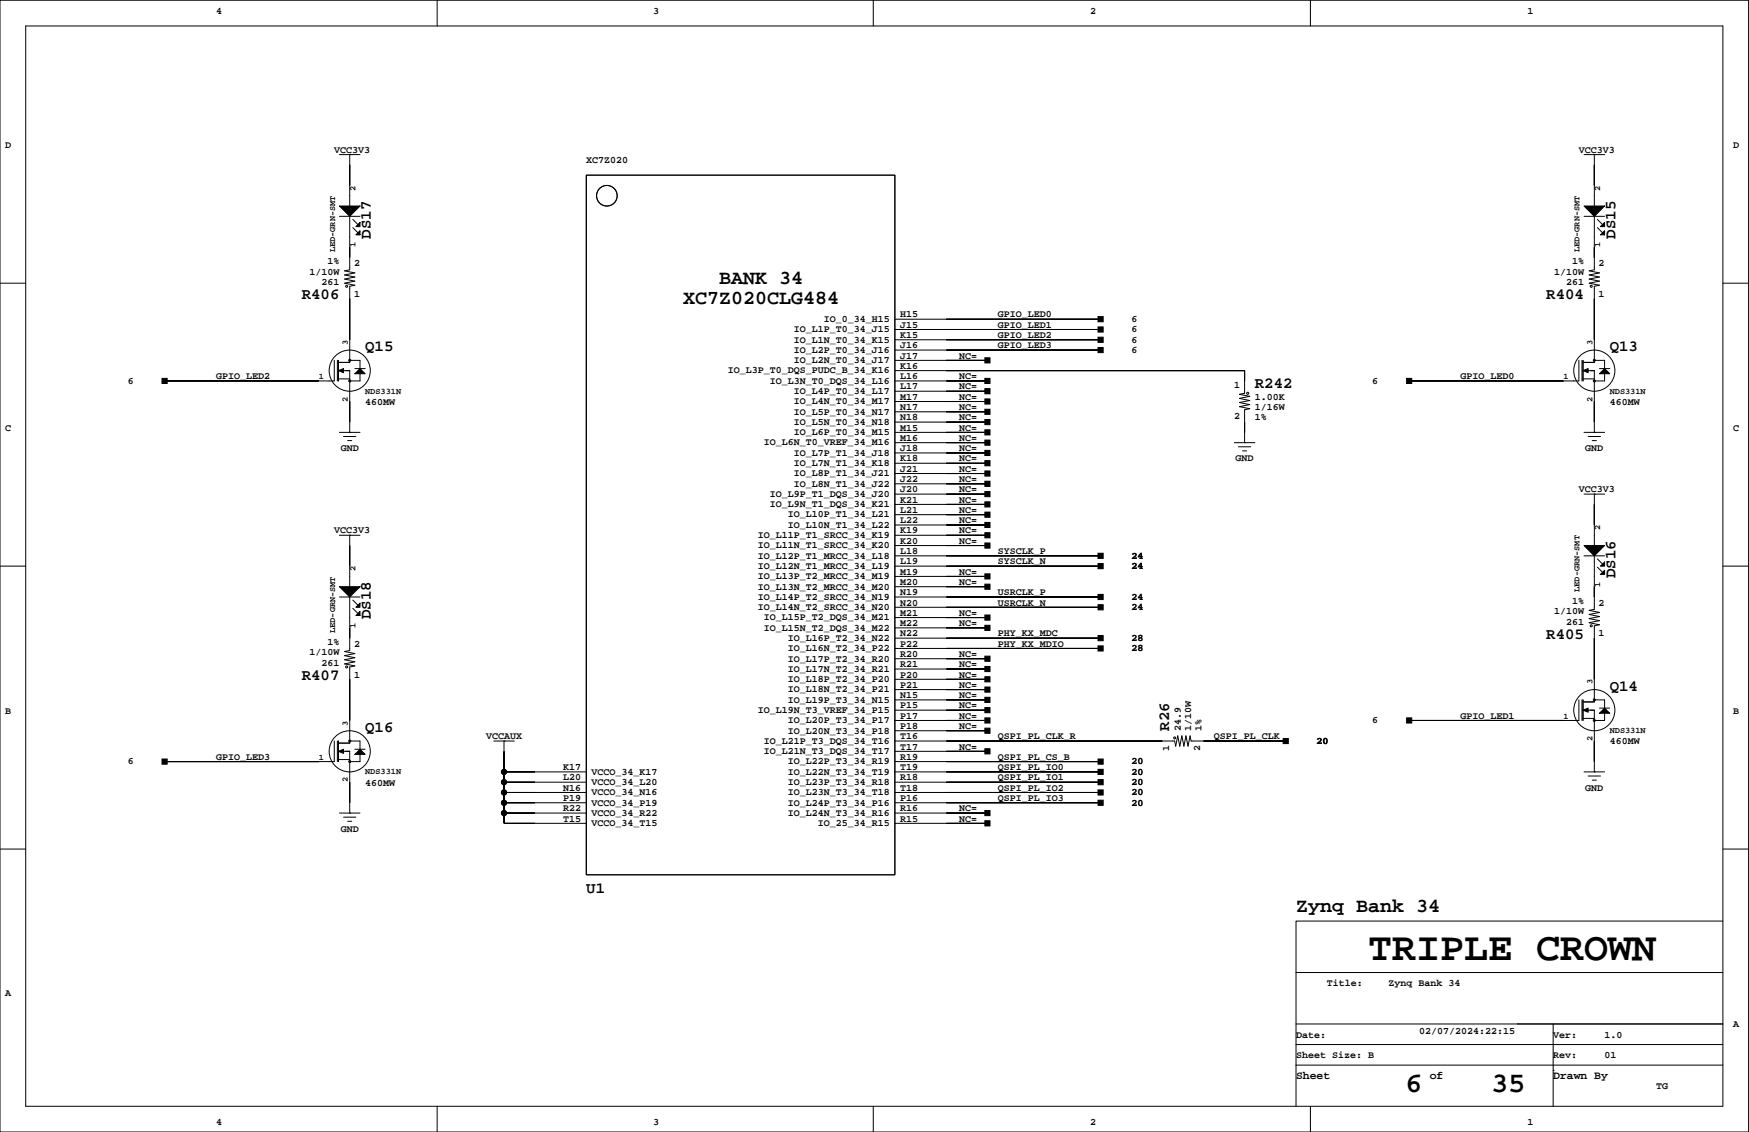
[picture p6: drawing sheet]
<svg xmlns="http://www.w3.org/2000/svg" width="432mm" height="279mm" viewBox="0 0 432 279" stroke-linecap="round" stroke-linejoin="round" font-family="sans-serif">
<g fill="none" stroke="#000" stroke-width=".25">
<path d="M0 .1h431.7v279.3h-431.7zM6.3 6.4h419.1v266.7h-419.1zM107.9 .1v6.3M215.6 .1v6.3M323.5 .1v6.3M83.8 38.2h5.1M86.3 38.2h.1M86.3 38.2v12.7M391.1 38.2h5M393.6 38.2h.1M393.6 38.2v12.7M83.8 53.4h5.1"/>
<path d="M86.3 53.4v13.2l-1.2 .3 2.5 .5-2.5 .5 2.5 .5-2.5 .5 2.5 .5-2.5 .5 2.5 .5-1.3 .3v18.8h-2.8M87.1 54.2l1.3 1.2M87.1 56.2l1.3 1.3M144.7 43.2h76.2v172.7h-76.2zM391.1 53.4h5M393.6 53.4v13.2l-1.3 .3 2.6 .5-2.6 .5 2.6 .5-2.6 .5 2.6 .5-2.6 .5 2.6 .5-1.3 .3v18.8h-2.8M394.4 54.2l1.2 1.2M394.4 56.2l1.2 1.3M0 69.9h6.3M220.9 78.8h50.8M425.4 69.9h6.3M82.5 88.9v5.1h-41.9"/>
<path d="M83.3 88.9v5.1M83.5 88.9v5.1M83.5 93.5h2.8M84.8 91.5h1.5v15.2M86.3 88.9h2.6v2.1M87.6 91h2.5M88.9 92.2v1.8h-2.6M220.9 91.5h86.4v5.6l-1.3 .2 2.5 .5-2.5 .5 2.5 .5-2.5 .6 2.5 .5-2.5 .5 2.5 .5-1.2 .2v8.2M220.9 99.1h22.9M220.9 96.6h22.9M220.9 94h22.9M220.9 88.9h22.9"/>
<path d="M220.9 86.4h50.8M220.9 83.9h50.8M220.9 81.3h50.8M389.8 88.9v5.1h-41.9M390.6 88.9v5.1M390.8 93.5h2.8M390.8 88.9v5.1M392.1 91.5h1.5v15.2M393.6 88.9h2.5v2.1M394.9 91h2.5M396.1 92.2v1.8h-2.5M83.8 106.7h5.1"/>
<path d="M84.8 107.7h3.1M85.8 108.8h1M86.3 106.7h.1M220.9 109.3h22.9M220.9 119.4h22.9M220.9 116.9h22.9M220.9 114.3h22.9M220.9 111.8h22.9M220.9 106.7h22.9M220.9 104.2h22.9M220.9 101.6h22.9M304.7 109.3h5.1"/>
<path d="M305.7 110.3h3.1M306.8 111.3h1M307.3 109.3h.1M391.1 106.7h5M392.1 107.7h3M393.1 108.8h1M393.6 106.7h.1M0 139.7h6.3M83.8 132.1h5.1M86.3 132.1h.1M86.3 132.1v12.7M220.9 139.7h50.8"/>
<path d="M220.9 137.2h50.8M220.9 134.7h22.9M220.9 132.1h22.9M220.9 129.6h22.9M220.9 127h22.9M220.9 124.5h22.9M220.9 122h22.9M391.1 137.2h5M391.1 122h5M393.6 122h.1M393.6 122v12.7M393.6 137.2v13.2l-1.3 .3 2.6 .5-2.6 .5 2.6 .5-2.6 .5 2.6 .5-2.6 .5 2.6 .5-1.3 .3v18.8h-2.8"/>
<path d="M394.4 138l1.2 1.2M394.4 140l1.2 1.3M425.4 139.7h6.3M83.8 147.3h5.1M86.3 147.3v13.3l-1.2 .2 2.5 .5-2.5 .5 2.5 .5-2.5 .5 2.5 .5-2.5 .6 2.5 .5-1.3 .2v18.8h-2.8M87.1 148.1l1.3 1.3M87.1 150.1l1.3 1.3M220.9 157.5h50.8M220.9 155h22.9M220.9 152.4h22.9M220.9 149.9h50.8M220.9 147.3h50.8"/>
<path d="M220.9 144.8h22.9M220.9 142.3h22.9M220.9 177.8h22.9M220.9 175.3h22.9M220.9 172.7h22.9M220.9 170.2h22.9M220.9 167.7h22.9M220.9 165.1h22.9M220.9 162.6h22.9M220.9 160h50.8M389.8 172.7v5.1h-41.9M390.6 172.7v5.1"/>
<path d="M390.8 172.7v5.1M390.8 177.3h2.8M392.1 175.3h1.5v15.2M393.6 172.7h2.5v2.1M394.9 174.8h2.5M396.1 176v1.8h-2.5M82.5 182.9v5.1h-41.9M83.3 182.9v5.1M83.5 182.9v5.1M83.5 187.5h2.8M84.8 185.4h1.5v15.3M86.3 182.9h2.6v2"/>
<path d="M87.6 184.9h2.5M88.9 186.2v1.8h-2.6M121.9 182.9h5.1M124.4 182.9h.1M124.4 182.9v20.3h20.3M124.4 198.1h20.3M124.4 195.6h20.3M124.4 193.1h20.3M124.4 190.5h20.3M220.9 198.1h50.8M220.9 195.6h50.8M220.9 193.1h50.8"/>
<path d="M220.9 190.5h50.8M220.9 188h50.8M220.9 185.4h22.9M220.9 182.9h69.1l.3 1.3 .5-2.6 .5 2.6 .5-2.6 .5 2.6 .5-2.6 .5 2.6 .5-2.6 .3 1.3h23.3M220.9 180.4h22.9M391.1 190.5h5M392.1 191.5h3M393.1 192.6h1M393.6 190.5h.1M0 209.6h6.3M83.8 200.7h5.1M84.8 201.7h3.1"/>
<path d="M85.8 202.7h1M86.3 200.7h.1M124.4 200.7h20.3M220.9 203.2h22.9M220.9 200.7h22.9M425.4 209.6h6.3M425.4 227.3h-105.4v35.6M320 257.8h105.4M320 252.7h105.4M320 240h105.4M383.5 252.7v20.4M107.9 273.1v6.3"/>
<path d="M215.6 273.1v6.3M320 262.9v10.2M320 262.9h105.4M323.5 273.1v6.3M383.5 264.2h.1"/>
<circle cx="149.8" cy="48.3" r="2.54"/>
<circle cx="85.6" cy="70.7" r=".25"/>
<circle cx="392.8" cy="70.7" r=".25"/>
<circle cx="86.3" cy="91.5" r="5.1"/>
<circle cx="86.3" cy="94" r=".25"/>
<circle cx="86.3" cy="88.9" r=".25"/>
<circle cx="308" cy="97.1" r=".25"/>
<circle cx="393.6" cy="91.5" r="5.1"/>
<circle cx="393.6" cy="94" r=".25"/>
<circle cx="393.6" cy="88.9" r=".25"/>
<circle cx="392.8" cy="154.5" r=".25"/>
<circle cx="85.6" cy="164.6" r=".25"/>
<circle cx="393.6" cy="175.3" r="5.1"/>
<circle cx="393.6" cy="172.7" r=".25"/>
<circle cx="393.6" cy="177.8" r=".25"/>
<circle cx="86.3" cy="185.4" r="5.1"/>
<circle cx="86.3" cy="182.9" r=".25"/>
<circle cx="86.3" cy="188" r=".25"/>
<circle cx="124.4" cy="193.1" r=".63"/>
<circle cx="124.4" cy="190.5" r=".63"/>
<circle cx="124.4" cy="198.1" r=".63"/>
<circle cx="124.4" cy="195.6" r=".63"/>
<circle cx="290" cy="182.1" r=".25"/>
<circle cx="124.4" cy="200.7" r=".63"/>
</g>
<g fill="#000" stroke="#000" stroke-width=".25">
<path d="M86.3 40.7v5.1z" fill-rule="evenodd"/>
<path d="M83.8 50.9h5.1l-2.6 2.5z" fill-rule="evenodd"/>
<path d="M87.9 55.9l1-1v1z" fill-rule="evenodd"/>
<path d="M87.9 58l1-1.1v1.1z" fill-rule="evenodd"/>
<path d="M393.6 40.7v5.1z" fill-rule="evenodd"/>
<path d="M391.1 50.9h5l-2.5 2.5z" fill-rule="evenodd"/>
<path d="M396.1 54.9v1h-1z" fill-rule="evenodd"/>
<path d="M395.1 58l1-1.1v1.1z" fill-rule="evenodd"/>
<path d="M86.3 73.7v10.2z" fill-rule="evenodd"/>
<path d="M86.3 61v2.5z" fill-rule="evenodd"/>
<path d="M271.1 78.2h1.3v1.2h-1.3z" fill-rule="evenodd"/>
<path d="M233.6 78.8h38.1z" fill-rule="evenodd"/>
<path d="M393.6 73.7v10.2z" fill-rule="evenodd"/>
<path d="M393.6 61v2.5z" fill-rule="evenodd"/>
<path d="M40 93.4h1.3v1.3h-1.3z" fill-rule="evenodd"/>
<path d="M40.6 94h38.1z" fill-rule="evenodd"/>
<path d="M83.5 91.5l1.3-.5v1z" fill-rule="evenodd"/>
<path d="M86.3 99.1v5.1z" fill-rule="evenodd"/>
<path d="M87.6 92.2l1.3-1.2 1.2 1.2z" fill-rule="evenodd"/>
<path d="M243.1 93.4h1.3v1.3h-1.3z" fill-rule="evenodd"/>
<path d="M243.1 88.3h1.3v1.3h-1.3z" fill-rule="evenodd"/>
<path d="M243.1 95.9h1.3v1.3h-1.3z" fill-rule="evenodd"/>
<path d="M243.1 98.5h1.3v1.2h-1.3z" fill-rule="evenodd"/>
<path d="M233.6 94h10.2z" fill-rule="evenodd"/>
<path d="M233.6 88.9h10.2z" fill-rule="evenodd"/>
<path d="M233.6 96.6h10.2z" fill-rule="evenodd"/>
<path d="M233.6 99.1h10.2z" fill-rule="evenodd"/>
<path d="M271.1 80.7h1.3v1.3h-1.3z" fill-rule="evenodd"/>
<path d="M271.1 83.2h1.3v1.3h-1.3z" fill-rule="evenodd"/>
<path d="M271.1 85.8h1.3v1.2h-1.3z" fill-rule="evenodd"/>
<path d="M233.6 81.3h38.1z" fill-rule="evenodd"/>
<path d="M233.6 83.9h38.1z" fill-rule="evenodd"/>
<path d="M233.6 86.4h38.1z" fill-rule="evenodd"/>
<path d="M307.3 91.5v2.5z" fill-rule="evenodd"/>
<path d="M233.6 91.5h73.7z" fill-rule="evenodd"/>
<path d="M347.3 93.4h1.2v1.3h-1.2z" fill-rule="evenodd"/>
<path d="M347.9 94h38.1z" fill-rule="evenodd"/>
<path d="M390.8 91.5l1.3-.5v1z" fill-rule="evenodd"/>
<path d="M393.6 99.1v5.1z" fill-rule="evenodd"/>
<path d="M396.1 91l1.3 1.2h-2.5z" fill-rule="evenodd"/>
<path d="M243.1 106.1h1.3v1.3h-1.3z" fill-rule="evenodd"/>
<path d="M243.1 108.6h1.3v1.3h-1.3z" fill-rule="evenodd"/>
<path d="M243.1 111.2h1.3v1.2h-1.3z" fill-rule="evenodd"/>
<path d="M243.1 113.7h1.3v1.3h-1.3z" fill-rule="evenodd"/>
<path d="M243.1 116.2h1.3v1.3h-1.3z" fill-rule="evenodd"/>
<path d="M243.1 101h1.3v1.3h-1.3z" fill-rule="evenodd"/>
<path d="M243.1 103.5h1.3v1.3h-1.3z" fill-rule="evenodd"/>
<path d="M233.6 106.7h10.2z" fill-rule="evenodd"/>
<path d="M233.6 109.3h10.2z" fill-rule="evenodd"/>
<path d="M233.6 111.8h10.2z" fill-rule="evenodd"/>
<path d="M233.6 114.3h10.2z" fill-rule="evenodd"/>
<path d="M233.6 116.9h10.2z" fill-rule="evenodd"/>
<path d="M233.6 119.4h10.2z" fill-rule="evenodd"/>
<path d="M233.6 101.6h10.2z" fill-rule="evenodd"/>
<path d="M233.6 104.2h10.2z" fill-rule="evenodd"/>
<path d="M307.3 104.2v2.5z" fill-rule="evenodd"/>
<path d="M86.3 134.7v5z" fill-rule="evenodd"/>
<path d="M243.1 121.3h1.3v1.3h-1.3z" fill-rule="evenodd"/>
<path d="M243.1 123.9h1.3v1.2h-1.3z" fill-rule="evenodd"/>
<path d="M243.1 126.4h1.3v1.3h-1.3z" fill-rule="evenodd"/>
<path d="M243.1 131.5h1.3v1.2h-1.3z" fill-rule="evenodd"/>
<path d="M243.1 134h1.3v1.3h-1.3z" fill-rule="evenodd"/>
<path d="M243.1 118.8h1.3v1.3h-1.3z" fill-rule="evenodd"/>
<path d="M243.1 128.9h1.3v1.3h-1.3z" fill-rule="evenodd"/>
<path d="M233.6 122h10.2z" fill-rule="evenodd"/>
<path d="M233.6 124.5h10.2z" fill-rule="evenodd"/>
<path d="M233.6 127h10.2z" fill-rule="evenodd"/>
<path d="M233.6 132.1h10.2z" fill-rule="evenodd"/>
<path d="M233.6 134.7h10.2z" fill-rule="evenodd"/>
<path d="M233.6 129.6h10.2z" fill-rule="evenodd"/>
<path d="M271.1 136.6h1.3v1.2h-1.3z" fill-rule="evenodd"/>
<path d="M233.6 139.7h38.1z" fill-rule="evenodd"/>
<path d="M233.6 137.2h38.1z" fill-rule="evenodd"/>
<path d="M393.6 124.5v5.1z" fill-rule="evenodd"/>
<path d="M391.1 134.7h5l-2.5 2.5z" fill-rule="evenodd"/>
<path d="M395.1 139.7l1-1v1z" fill-rule="evenodd"/>
<path d="M86.3 155v2.5z" fill-rule="evenodd"/>
<path d="M83.8 144.8h5.1l-2.6 2.5z" fill-rule="evenodd"/>
<path d="M88.9 148.9v1h-1z" fill-rule="evenodd"/>
<path d="M87.9 151.9l1-1v1z" fill-rule="evenodd"/>
<path d="M243.1 144.2h1.3v1.2h-1.3z" fill-rule="evenodd"/>
<path d="M243.1 151.8h1.3v1.3h-1.3z" fill-rule="evenodd"/>
<path d="M243.1 154.3h1.3v1.3h-1.3z" fill-rule="evenodd"/>
<path d="M243.1 141.6h1.3v1.3h-1.3z" fill-rule="evenodd"/>
<path d="M233.6 144.8h10.2z" fill-rule="evenodd"/>
<path d="M233.6 152.4h10.2z" fill-rule="evenodd"/>
<path d="M233.6 155h10.2z" fill-rule="evenodd"/>
<path d="M233.6 142.3h10.2z" fill-rule="evenodd"/>
<path d="M271.1 156.9h1.3v1.2h-1.3z" fill-rule="evenodd"/>
<path d="M271.1 139.1h1.3v1.3h-1.3z" fill-rule="evenodd"/>
<path d="M271.1 149.3h1.3v1.2h-1.3z" fill-rule="evenodd"/>
<path d="M271.1 146.7h1.3v1.3h-1.3z" fill-rule="evenodd"/>
<path d="M233.6 157.5h38.1z" fill-rule="evenodd"/>
<path d="M233.6 149.9h38.1z" fill-rule="evenodd"/>
<path d="M233.6 147.3h38.1z" fill-rule="evenodd"/>
<path d="M393.6 157.5v10.2z" fill-rule="evenodd"/>
<path d="M393.6 144.8v2.5z" fill-rule="evenodd"/>
<path d="M395.1 141.8l1-1.1v1.1z" fill-rule="evenodd"/>
<path d="M86.3 167.7v10.1z" fill-rule="evenodd"/>
<path d="M243.1 167h1.3v1.3h-1.3z" fill-rule="evenodd"/>
<path d="M243.1 169.6h1.3v1.2h-1.3z" fill-rule="evenodd"/>
<path d="M243.1 172.1h1.3v1.3h-1.3z" fill-rule="evenodd"/>
<path d="M243.1 174.6h1.3v1.3h-1.3z" fill-rule="evenodd"/>
<path d="M243.1 177.2h1.3v1.3h-1.3z" fill-rule="evenodd"/>
<path d="M243.1 162h1.3v1.2h-1.3z" fill-rule="evenodd"/>
<path d="M243.1 164.5h1.3v1.3h-1.3z" fill-rule="evenodd"/>
<path d="M233.6 167.7h10.2z" fill-rule="evenodd"/>
<path d="M233.6 170.2h10.2z" fill-rule="evenodd"/>
<path d="M233.6 172.7h10.2z" fill-rule="evenodd"/>
<path d="M233.6 175.3h10.2z" fill-rule="evenodd"/>
<path d="M233.6 177.8h10.2z" fill-rule="evenodd"/>
<path d="M233.6 162.6h10.2z" fill-rule="evenodd"/>
<path d="M233.6 165.1h10.2z" fill-rule="evenodd"/>
<path d="M271.1 159.4h1.3v1.3h-1.3z" fill-rule="evenodd"/>
<path d="M233.6 160h38.1z" fill-rule="evenodd"/>
<path d="M347.3 177.2h1.2v1.3h-1.2z" fill-rule="evenodd"/>
<path d="M347.9 177.8h38.1z" fill-rule="evenodd"/>
<path d="M390.8 175.3l1.3-.5v1z" fill-rule="evenodd"/>
<path d="M396.1 174.8l1.3 1.2h-2.5z" fill-rule="evenodd"/>
<path d="M40 187.3h1.3v1.3h-1.3z" fill-rule="evenodd"/>
<path d="M40.6 188h38.1z" fill-rule="evenodd"/>
<path d="M83.5 185.4l1.3-.5v1z" fill-rule="evenodd"/>
<path d="M86.3 193.1v5z" fill-rule="evenodd"/>
<path d="M87.6 186.2l1.3-1.3 1.2 1.3z" fill-rule="evenodd"/>
<path d="M124.4 198.1v2.6z" fill-rule="evenodd"/>
<path d="M124.4 195.6v2.5z" fill-rule="evenodd"/>
<path d="M124.4 185.4v5.1z" fill-rule="evenodd"/>
<path d="M124.4 190.5v2.6z" fill-rule="evenodd"/>
<path d="M124.4 193.1v2.5z" fill-rule="evenodd"/>
<path d="M124.4 198.1h7.7z" fill-rule="evenodd"/>
<path d="M124.4 190.5h7.7z" fill-rule="evenodd"/>
<path d="M124.4 193.1h7.7z" fill-rule="evenodd"/>
<path d="M124.4 195.6h7.7z" fill-rule="evenodd"/>
<path d="M243.1 179.7h1.3v1.3h-1.3z" fill-rule="evenodd"/>
<path d="M243.1 184.8h1.3v1.3h-1.3z" fill-rule="evenodd"/>
<path d="M233.6 180.4h10.2z" fill-rule="evenodd"/>
<path d="M233.6 185.4h10.2z" fill-rule="evenodd"/>
<path d="M271.1 187.3h1.3v1.3h-1.3z" fill-rule="evenodd"/>
<path d="M271.1 192.4h1.3v1.3h-1.3z" fill-rule="evenodd"/>
<path d="M271.1 189.9h1.3v1.3h-1.3z" fill-rule="evenodd"/>
<path d="M271.1 195h1.3v1.2h-1.3z" fill-rule="evenodd"/>
<path d="M271.1 197.5h1.3v1.3h-1.3z" fill-rule="evenodd"/>
<path d="M233.6 188h38.1z" fill-rule="evenodd"/>
<path d="M233.6 193.1h38.1z" fill-rule="evenodd"/>
<path d="M233.6 190.5h38.1z" fill-rule="evenodd"/>
<path d="M233.6 195.6h38.1z" fill-rule="evenodd"/>
<path d="M233.6 198.1h38.1z" fill-rule="evenodd"/>
<path d="M233.6 182.9h53.4z" fill-rule="evenodd"/>
<path d="M316.8 182.3h1.3v1.2h-1.3z" fill-rule="evenodd"/>
<path d="M297.1 182.9h20.3z" fill-rule="evenodd"/>
<path d="M393.6 182.9v5.1z" fill-rule="evenodd"/>
<path d="M124.4 200.7v2.5z" fill-rule="evenodd"/>
<path d="M124.4 200.7h7.7z" fill-rule="evenodd"/>
<path d="M124.4 203.2h7.7z" fill-rule="evenodd"/>
<path d="M243.1 200h1.3v1.3h-1.3z" fill-rule="evenodd"/>
<path d="M243.1 202.6h1.3v1.3h-1.3z" fill-rule="evenodd"/>
<path d="M233.6 200.7h10.2z" fill-rule="evenodd"/>
<path d="M233.6 203.2h10.2z" fill-rule="evenodd"/>
<circle cx="124.4" cy="193.1" r=".63"/>
<circle cx="124.4" cy="190.5" r=".63"/>
<circle cx="124.4" cy="198.1" r=".63"/>
<circle cx="124.4" cy="195.6" r=".63"/>
<circle cx="124.4" cy="200.7" r=".63"/>
</g>
<text font-size="9.9" x="337.7" y="237">TRIPLE CROWN</text>
<g font-size="7.1">
<text x="347" y="269.5">6</text>
<text x="368.1" y="269.5">35</text>
</g>
<g font-size="4.9">
<text x="177.5" y="70">BANK 34</text>
<text x="168.7" y="75.1">XC7Z020CLG484</text>
<text x="320" y="225.2">Zynq Bank 34</text>
</g>
<g font-size="3.9">
<text x="91.6" y="58.9" transform="rotate(-90 91.6 58.9)">DS17</text>
<text x="398.8" y="58.9" transform="rotate(-90 398.8 58.9)">DS15</text>
<text x="74.5" y="73.9">R406</text>
<text x="381.8" y="73.9">R404</text>
<text x="90.1" y="86.7">Q15</text>
<text x="397.4" y="86.7">Q13</text>
<text x="309.8" y="95.9">R242</text>
<text x="398.8" y="142.7" transform="rotate(-90 398.8 142.7)">DS16</text>
<text x="91.6" y="152.9" transform="rotate(-90 91.6 152.9)">DS18</text>
<text x="381.8" y="157.7">R405</text>
<text x="74.5" y="167.8">R407</text>
<text x="397.4" y="170.5">Q14</text>
<text x="90.1" y="180.7">Q16</text>
<text x="288.7" y="180.4" transform="rotate(-90 288.7 180.4)">R26</text>
<text x="144.7" y="220.3">U1</text>
</g>
<g font-size="2.8">
<text x="320" y="266.2">Sheet</text>
<text x="353" y="266.2">of</text>
<text x="383.5" y="266.2">Drawn By</text>
</g>
<g font-size="2.5">
<text x="53.3" y="3.4">4</text>
<text x="161.3" y="3.4">3</text>
<text x="269.2" y="3.4">2</text>
<text x="377.1" y="3.4">1</text>
<text x="1.3" y="36.4">D</text>
<text x="82.5" y="37.7">VCC3V3</text>
<text x="144.7" y="40.3">XC7Z020</text>
<text x="389.8" y="37.7">VCC3V3</text>
<text x="427.9" y="36.4">D</text>
<text x="80.8" y="65.3">1%</text>
<text x="87.4" y="65.6">2</text>
<text x="388.1" y="65.3">1%</text>
<text x="394.7" y="65.6">2</text>
<text x="76.4" y="67.8">1/10W</text>
<text x="79.4" y="70.4">261</text>
<text x="383.7" y="67.8">1/10W</text>
<text x="386.6" y="70.4">261</text>
<text x="87.4" y="73.3">1</text>
<text x="394.7" y="73.3">1</text>
<text x="196" y="82">IO_L1P_T0_34_J15</text>
<text x="203.4" y="79.5">IO_0_34_H15</text>
<text x="222.2" y="78.3">H15</text>
<text x="222.2" y="80.9">J15</text>
<text x="222.2" y="83.4">K15</text>
<text x="246.3" y="78.3">GPIO_LED0</text>
<text x="246.3" y="80.9">GPIO_LED1</text>
<text x="246.3" y="83.4">GPIO_LED2</text>
<text x="279.3" y="79.5">6</text>
<text x="279.3" y="82">6</text>
<text x="196" y="89.6">IO_L2N_T0_34_J17</text>
<text x="196" y="87.1">IO_L2P_T0_34_J16</text>
<text x="196" y="84.6">IO_L1N_T0_34_K15</text>
<text x="222.2" y="88.5">J17</text>
<text x="222.2" y="86">J16</text>
<text x="236.8" y="88.5">NC=</text>
<text x="246.3" y="86">GPIO_LED3</text>
<text x="279.3" y="84.6">6</text>
<text x="279.3" y="87.1">6</text>
<text x="31.5" y="94.7">6</text>
<text x="53.3" y="93.6">GPIO_LED2</text>
<text x="179.7" y="92.2">IO_L3P_T0_DQS_PUDC_B_34_K16</text>
<text x="190" y="94.7">IO_L3N_T0_DQS_34_L16</text>
<text x="222.2" y="93.6">L16</text>
<text x="222.2" y="91">K16</text>
<text x="236.8" y="93.6">NC=</text>
<text x="304.7" y="95.8">1</text>
<text x="338.8" y="94.7">6</text>
<text x="360.6" y="93.6">GPIO_LED0</text>
<text x="90.1" y="99.9">460MW</text>
<text x="196" y="99.8">IO_L4N_T0_34_M17</text>
<text x="196" y="97.3">IO_L4P_T0_34_L17</text>
<text x="222.2" y="98.7">M17</text>
<text x="222.2" y="96.1">L17</text>
<text x="222.2" y="101.2">N17</text>
<text x="236.8" y="96.1">NC=</text>
<text x="236.8" y="98.7">NC=</text>
<text x="236.8" y="101.2">NC=</text>
<text x="309.8" y="98.7">1.00K</text>
<text x="309.8" y="101.2">1/16W</text>
<text x="397.4" y="99.9">460MW</text>
<text x="1.3" y="106.3">C</text>
<text x="196" y="107.4">IO_L6P_T0_34_M15</text>
<text x="196" y="104.9">IO_L5N_T0_34_N18</text>
<text x="196" y="102.3">IO_L5P_T0_34_N17</text>
<text x="222.2" y="106.3">M15</text>
<text x="222.2" y="103.7">N18</text>
<text x="236.8" y="106.3">NC=</text>
<text x="236.8" y="103.7">NC=</text>
<text x="304.7" y="103.4">2</text>
<text x="309.8" y="103.7">1%</text>
<text x="427.9" y="106.3">C</text>
<text x="84.1" y="111.4">GND</text>
<text x="188.5" y="110">IO_L6N_T0_VREF_34_M16</text>
<text x="196" y="112.5">IO_L7P_T1_34_J18</text>
<text x="222.2" y="111.4">J18</text>
<text x="222.2" y="113.9">K18</text>
<text x="222.2" y="108.8">M16</text>
<text x="236.8" y="108.8">NC=</text>
<text x="236.8" y="111.4">NC=</text>
<text x="236.8" y="113.9">NC=</text>
<text x="305" y="113.9">GND</text>
<text x="391.4" y="111.4">GND</text>
<text x="196" y="117.6">IO_L8P_T1_34_J21</text>
<text x="196" y="115">IO_L7N_T1_34_K18</text>
<text x="222.2" y="116.4">J21</text>
<text x="222.2" y="119">J22</text>
<text x="236.8" y="116.4">NC=</text>
<text x="236.8" y="119">NC=</text>
<text x="190" y="125.2">IO_L9N_T1_DQS_34_K21</text>
<text x="190" y="122.6">IO_L9P_T1_DQS_34_J20</text>
<text x="196" y="120.1">IO_L8N_T1_34_J22</text>
<text x="222.2" y="121.5">J20</text>
<text x="222.2" y="124.1">K21</text>
<text x="236.8" y="121.5">NC=</text>
<text x="236.8" y="124.1">NC=</text>
<text x="389.8" y="121.5">VCC3V3</text>
<text x="82.5" y="131.7">VCC3V3</text>
<text x="194.5" y="130.3">IO_L10N_T1_34_L22</text>
<text x="194.5" y="127.7">IO_L10P_T1_34_L21</text>
<text x="222.2" y="126.6">L21</text>
<text x="222.2" y="131.7">K19</text>
<text x="222.2" y="129.1">L22</text>
<text x="236.8" y="126.6">NC=</text>
<text x="236.8" y="131.7">NC=</text>
<text x="236.8" y="129.1">NC=</text>
<text x="187.1" y="137.9">IO_L12P_T1_MRCC_34_L18</text>
<text x="187.1" y="135.3">IO_L11N_T1_SRCC_34_K20</text>
<text x="187.1" y="132.8">IO_L11P_T1_SRCC_34_K19</text>
<text x="222.2" y="136.8">L18</text>
<text x="222.2" y="134.2">K20</text>
<text x="236.8" y="134.2">NC=</text>
<text x="246.3" y="136.8">SYSCLK_P</text>
<text x="279.3" y="137.9">24</text>
<text x="187.1" y="143">IO_L13P_T2_MRCC_34_M19</text>
<text x="187.1" y="140.4">IO_L12N_T1_MRCC_34_L19</text>
<text x="222.2" y="139.3">L19</text>
<text x="222.2" y="141.8">M19</text>
<text x="236.8" y="141.8">NC=</text>
<text x="246.3" y="139.3">SYSCLK_N</text>
<text x="279.3" y="140.4">24</text>
<text x="187.1" y="148">IO_L14P_T2_SRCC_34_N19</text>
<text x="187.1" y="145.5">IO_L13N_T2_MRCC_34_M20</text>
<text x="222.2" y="149.4">N20</text>
<text x="222.2" y="146.9">N19</text>
<text x="222.2" y="144.4">M20</text>
<text x="236.8" y="144.4">NC=</text>
<text x="246.3" y="149.4">USRCLK_N</text>
<text x="246.3" y="146.9">USRCLK_P</text>
<text x="279.3" y="148">24</text>
<text x="388.1" y="149.1">1%</text>
<text x="394.7" y="149.4">2</text>
<text x="187.1" y="150.6">IO_L14N_T2_SRCC_34_N20</text>
<text x="188.5" y="155.7">IO_L15N_T2_DQS_34_M22</text>
<text x="188.5" y="153.1">IO_L15P_T2_DQS_34_M21</text>
<text x="222.2" y="154.5">M22</text>
<text x="222.2" y="152">M21</text>
<text x="236.8" y="152">NC=</text>
<text x="236.8" y="154.5">NC=</text>
<text x="279.3" y="150.6">24</text>
<text x="383.7" y="151.6">1/10W</text>
<text x="386.6" y="154.2">261</text>
<text x="76.4" y="161.8">1/10W</text>
<text x="80.8" y="159.2">1%</text>
<text x="87.4" y="159.6">2</text>
<text x="194.5" y="160.7">IO_L16N_T2_34_P22</text>
<text x="194.5" y="158.2">IO_L16P_T2_34_N22</text>
<text x="222.2" y="157.1">N22</text>
<text x="222.2" y="159.6">P22</text>
<text x="246.3" y="157.1">PHY_KX_MDC</text>
<text x="246.3" y="159.6">PHY_KX_MDIO</text>
<text x="279.3" y="158.2">28</text>
<text x="279.3" y="160.7">28</text>
<text x="394.7" y="157.1">1</text>
<text x="79.4" y="164.3">261</text>
<text x="87.4" y="167.2">1</text>
<text x="194.5" y="165.8">IO_L17N_T2_34_R21</text>
<text x="194.5" y="163.3">IO_L17P_T2_34_R20</text>
<text x="222.2" y="167.2">P20</text>
<text x="222.2" y="164.7">R21</text>
<text x="222.2" y="162.1">R20</text>
<text x="236.8" y="167.2">NC=</text>
<text x="236.8" y="162.1">NC=</text>
<text x="236.8" y="164.7">NC=</text>
<text x="194.5" y="173.4">IO_L19P_T3_34_N15</text>
<text x="194.5" y="170.9">IO_L18N_T2_34_P21</text>
<text x="194.5" y="168.4">IO_L18P_T2_34_P20</text>
<text x="222.2" y="169.8">P21</text>
<text x="222.2" y="172.3">N15</text>
<text x="236.8" y="169.8">NC=</text>
<text x="236.8" y="172.3">NC=</text>
<text x="1.3" y="176.1">B</text>
<text x="187.1" y="176">IO_L19N_T3_VREF_34_P15</text>
<text x="194.5" y="178.5">IO_L20P_T3_34_P17</text>
<text x="222.2" y="174.8">P15</text>
<text x="222.2" y="177.4">P17</text>
<text x="222.2" y="179.9">P18</text>
<text x="236.8" y="174.8">NC=</text>
<text x="236.8" y="177.4">NC=</text>
<text x="236.8" y="179.9">NC=</text>
<text x="338.8" y="178.5">6</text>
<text x="360.6" y="177.4">GPIO_LED1</text>
<text x="427.9" y="176.1">B</text>
<text x="120" y="182.5">VCCAUX</text>
<text x="188.5" y="183.6">IO_L21P_T3_DQS_34_T16</text>
<text x="194.5" y="181.1">IO_L20N_T3_34_P18</text>
<text x="222.2" y="182.5">T16</text>
<text x="222.2" y="185">T17</text>
<text x="236.8" y="185">NC=</text>
<text x="246.3" y="182.5">QSPI_PL_CLK_R</text>
<text x="288.7" y="185.4" transform="rotate(-90 288.7 185.4)">1</text>
<text x="291.5" y="180.4" transform="rotate(-90 291.5 180.4)">24.9</text>
<text x="294.1" y="180.4" transform="rotate(-90 294.1 180.4)">1/10W</text>
<text x="296.3" y="185.4" transform="rotate(-90 296.3 185.4)">2</text>
<text x="296.6" y="180.4" transform="rotate(-90 296.6 180.4)">1%</text>
<text x="299.7" y="182.5">QSPI_PL_CLK</text>
<text x="325" y="183.6">20</text>
<text x="397.4" y="183.7">460MW</text>
<text x="31.5" y="188.7">6</text>
<text x="53.3" y="187.5">GPIO_LED3</text>
<text x="139" y="190.1">K17</text>
<text x="146" y="191.2">VCCO_34_K17</text>
<text x="188.5" y="186.1">IO_L21N_T3_DQS_34_T17</text>
<text x="194.5" y="191.2">IO_L22N_T3_34_T19</text>
<text x="194.5" y="188.7">IO_L22P_T3_34_R19</text>
<text x="222.2" y="190.1">T19</text>
<text x="222.2" y="187.5">R19</text>
<text x="246.3" y="187.5">QSPI_PL_CS_B</text>
<text x="246.3" y="190.1">QSPI_PL_IO0</text>
<text x="279.3" y="188.7">20</text>
<text x="279.3" y="191.2">20</text>
<text x="90.1" y="193.9">460MW</text>
<text x="139" y="192.6">L20</text>
<text x="139" y="195.2">N16</text>
<text x="139" y="197.7">P19</text>
<text x="146" y="196.3">VCCO_34_N16</text>
<text x="146" y="193.8">VCCO_34_L20</text>
<text x="194.5" y="196.3">IO_L23N_T3_34_T18</text>
<text x="194.5" y="193.8">IO_L23P_T3_34_R18</text>
<text x="222.2" y="192.6">R18</text>
<text x="222.2" y="197.7">P16</text>
<text x="222.2" y="195.2">T18</text>
<text x="246.3" y="192.6">QSPI_PL_IO1</text>
<text x="246.3" y="195.2">QSPI_PL_IO2</text>
<text x="246.3" y="197.7">QSPI_PL_IO3</text>
<text x="279.3" y="193.8">20</text>
<text x="279.3" y="196.3">20</text>
<text x="391.4" y="195.2">GND</text>
<text x="139" y="202.8">T15</text>
<text x="139" y="200.2">R22</text>
<text x="146" y="203.9">VCCO_34_T15</text>
<text x="146" y="201.4">VCCO_34_R22</text>
<text x="146" y="198.8">VCCO_34_P19</text>
<text x="194.5" y="201.4">IO_L24N_T3_34_R16</text>
<text x="194.5" y="198.8">IO_L24P_T3_34_P16</text>
<text x="201.9" y="203.9">IO_25_34_R15</text>
<text x="222.2" y="202.8">R15</text>
<text x="222.2" y="200.2">R16</text>
<text x="236.8" y="200.2">NC=</text>
<text x="236.8" y="202.8">NC=</text>
<text x="279.3" y="198.8">20</text>
<text x="84.1" y="205.3">GND</text>
<text x="1.3" y="245.9">A</text>
<text x="327.6" y="243.4">Title:</text>
<text x="342.8" y="243.4">Zynq Bank 34</text>
<text x="320" y="256.1">Date:</text>
<text x="350.4" y="255.1">02/07/2024:22:15</text>
<text x="383.5" y="256.1">Ver:</text>
<text x="396.1" y="256.1">1.0</text>
<text x="427.9" y="253.6">A</text>
<text x="320" y="261.2">Sheet Size: B</text>
<text x="383.5" y="261.2">Rev:</text>
<text x="396.1" y="261.2">01</text>
<text x="408.8" y="268.8">TG</text>
<text x="53.3" y="277.7">4</text>
<text x="161.3" y="277.7">3</text>
<text x="269.2" y="277.7">2</text>
<text x="377.1" y="277.7">1</text>
</g>
<g font-size="2.1">
<text x="87.8" y="47" transform="rotate(-90 87.8 47)">2</text>
<text x="395.1" y="47" transform="rotate(-90 395.1 47)">2</text>
<text x="82.7" y="62.3" transform="rotate(-90 82.7 62.3)">LED-GRN-SMT</text>
<text x="87.8" y="61" transform="rotate(-90 87.8 61)">1</text>
<text x="390" y="62.3" transform="rotate(-90 390 62.3)">LED-GRN-SMT</text>
<text x="395.1" y="61" transform="rotate(-90 395.1 61)">1</text>
<text x="85.9" y="85.1" transform="rotate(-90 85.9 85.1)">3</text>
<text x="393.2" y="85.1" transform="rotate(-90 393.2 85.1)">3</text>
<text x="78.7" y="93.6">1</text>
<text x="386" y="93.6">1</text>
<text x="85.9" y="99.1" transform="rotate(-90 85.9 99.1)">2</text>
<text x="90.1" y="97.2">NDS331N</text>
<text x="393.2" y="99.1" transform="rotate(-90 393.2 99.1)">2</text>
<text x="397.4" y="97.2">NDS331N</text>
<text x="395.1" y="130.8" transform="rotate(-90 395.1 130.8)">2</text>
<text x="87.8" y="141" transform="rotate(-90 87.8 141)">2</text>
<text x="390" y="146.1" transform="rotate(-90 390 146.1)">LED-GRN-SMT</text>
<text x="395.1" y="144.8" transform="rotate(-90 395.1 144.8)">1</text>
<text x="87.8" y="155" transform="rotate(-90 87.8 155)">1</text>
<text x="82.7" y="156.2" transform="rotate(-90 82.7 156.2)">LED-GRN-SMT</text>
<text x="393.2" y="168.9" transform="rotate(-90 393.2 168.9)">3</text>
<text x="85.9" y="179.1" transform="rotate(-90 85.9 179.1)">3</text>
<text x="386" y="177.4">1</text>
<text x="393.2" y="182.9" transform="rotate(-90 393.2 182.9)">2</text>
<text x="397.4" y="181">NDS331N</text>
<text x="78.7" y="187.6">1</text>
<text x="90.1" y="191.2">NDS331N</text>
<text x="85.9" y="193.1" transform="rotate(-90 85.9 193.1)">2</text>
</g>
</svg>
